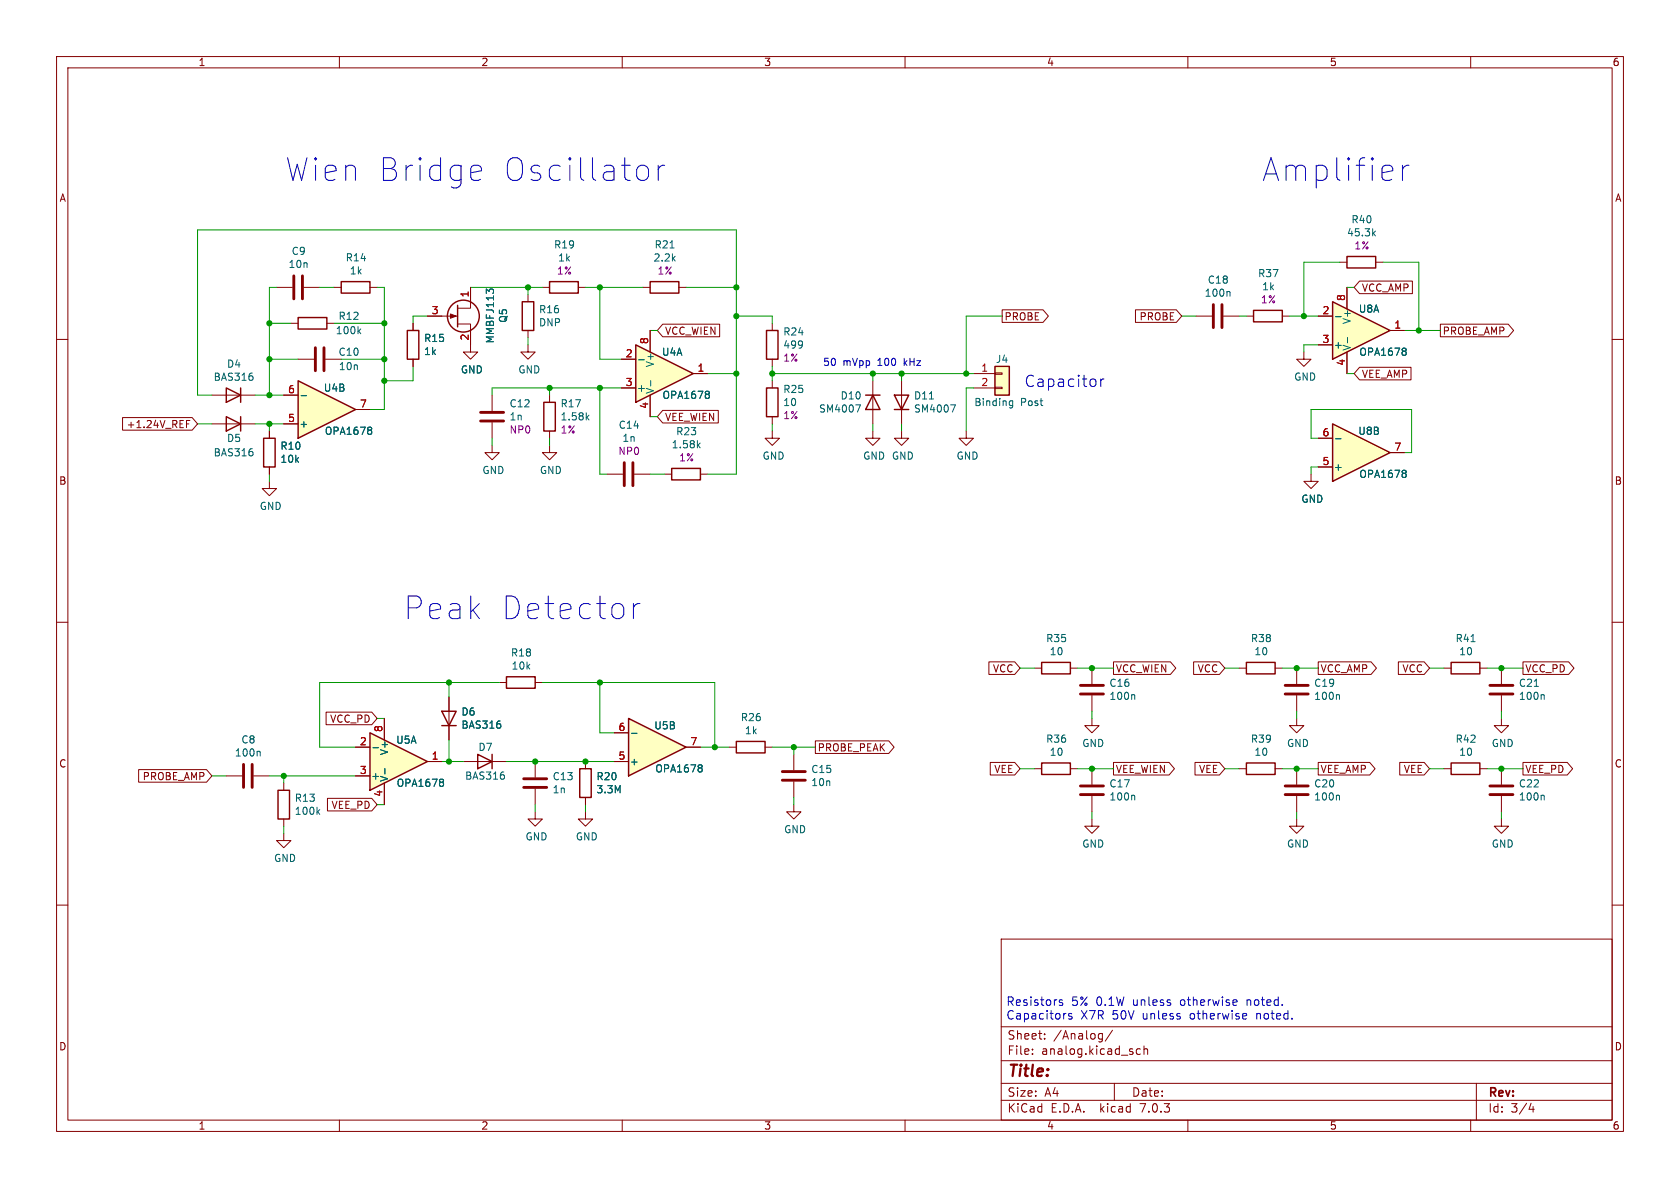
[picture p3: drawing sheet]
<svg xmlns="http://www.w3.org/2000/svg" width="297mm" height="210mm" viewBox="0 0 297 210" stroke-linecap="round" stroke-linejoin="round" font-family="sans-serif">
<g fill="none" stroke="#840000" stroke-width=".18">
<path d="M10 10h277v190h-277zM12 12h273v186h-273zM60 10v2M110 10v2M160 10v2M210 10v2M260 10v2M10 60h2M95.9 50.8h1.3M102.2 50.8h1.3M114.9 58.4v3.8M285 60h2"/>
<path d="M37.5 74.9h7.6M47.6 76.2v1.3M114.9 69.9v3.8M230.5 62.2v1.3h1.3l-1.3 1.3-1.3-1.3h1.3M47.6 85.1v1.3h1.3l-1.3 1.2-1.2-1.2h1.2M47.6 82.6v1.2M107.3 83.8h2.8M112.1 83.8h2.8M117.5 83.8h1.2M123.8 83.8h1.3M10 110h2M182.9 118.1h1.2"/>
<path d="M189.2 118.1h1.3M265.4 118.1v2.8M285 110h2M79.4 123.2v7.6M81.9 134.6h7.6M128.9 132.1h1.3M135.3 132.1h1.2M182.9 135.9h1.2M189.2 135.9h1.3M255.3 135.9h1.2M261.6 135.9h1.3M265.4 127v1.3h1.3l-1.3 1.2-1.2-1.2h1.2"/>
<path d="M265.4 122.9v2.8M10 160h2M285 160h2M177 166h108v32h-108zM60 198v2M110 198v2M160 198v2M177 194.5h108M177 191.5h108M177 187.5h108M177 181.5h108M182.5 186.3v.1"/>
<path d="M182.5 185.5v.1M184.7 183.6v.1M184.7 182.8v.1M194.5 182.7l.4 .1M194.9 182.7v1.2l-.2 .2-.3 .1M194.9 183.6l-.4 .1M196.7 182.1l-1.3 2M197 191.5v3M201.6 185.5l-.4-.1-.3 .3v.4l.1 .2h.6M202.2 185.5l.3-.1 .3 .1 .1 .9M202.2 184.9v1.5M210 198v2"/>
<path d="M260 198v2M261 191.5v6.5M270.7 195l-.4 1.1h.9M271 195.6v1"/>
</g>
<g fill="none" stroke="#840000" stroke-width=".25">
<path d="M97.2 49.8h5v2h-5zM40 73.7l2.5 1.2-2.5 1.3zM42.5 73.7v2.5M46.6 77.5h2v5.1h-2zM118.7 82.8h5.1v2h-5.1zM184.1 117.1h5.1v2h-5.1zM78.1 125.7h2.5l-1.2 2.6zM78.1 128.3h2.5M84.5 133.4l2.5 1.2-2.5 1.3zM87 133.4v2.5M130.2 131.1h5.1v2h-5.1zM184.1 134.9h5.1v2h-5.1z"/>
<path d="M256.5 134.9h5.1v2h-5.1z"/>
</g>
<path d="M44.6 79.9l.1 .1-.1 .5M115 67.3v.9M123.4 78.7l.4 .5M123.8 78.3l-.5 .5M88.4 128l.1 .2-.1 .5M89.1 137l.1 .2-.1 .5M271.2 121.3h.8M272.6 122.8l.4 .2v.6" fill="none" stroke="#006464" stroke-width=".18"/>
<path d="M110.4 81.8v4.1M111.9 81.8v4.1M263.4 122.7h4.1M263.4 121.2h4.1" fill="none" stroke="#840000" stroke-width=".51"/>
<path d="M112.4 61l10.2 5-10.2 5.1z" fill="#ffffc2"/>
<path d="M72 58.4h2v5.1h-2zM114.9 49.8h5.1v2h-5.1zM221.6 54.9h5.1v2h-5.1zM112.4 61l10.2 5-10.2 5.1zM89.5 119.6h5.1v2.1h-5.1z" fill="none" stroke="#840000" stroke-width=".25"/>
<g fill="none" stroke="#840000" stroke-width=".18">
<path d="M73 57.2v1.2M113.7 50.8h1.2M120 50.8h1.3M220.3 55.9h1.3M226.7 55.9h1.3M73 63.5v1.3M109.9 63.5h2.5M109.9 68.6h2.5M122.6 66h2.5M88.3 120.7h1.2M94.6 120.7h1.3M265.4 135.9v2.8"/>
<path d="M265.4 144.8v1.3h1.3l-1.3 1.2-1.2-1.2h1.2M265.4 140.7v2.8"/>
</g>
<path d="M118.5 43.8h.7M119 45.7l.4 .4M119.4 45.3l-.5 .5M112.9 63.6h1M125.2 69.2l.2 .2-.2 .3 .2 .2v.3l-.2 .2M272.6 140.6l.4 .2v.6" fill="none" stroke="#006464" stroke-width=".18"/>
<path d="M263.4 138.9h4.1M263.4 140.5h4.1" fill="none" stroke="#840000" stroke-width=".51"/>
<path d="M52.7 67.3l10.2 5.1-10.2 5.1z" fill="#ffffc2"/>
<path d="M238.1 45.3h5.1v2.1h-5.1zM40 68.6l2.5 1.3-2.5 1.2zM42.5 68.6v2.5M52.7 67.3l10.2 5.1-10.2 5.1zM220.3 117.1h5.1v2h-5.1zM220.3 134.9h5.1v2h-5.1z" fill="none" stroke="#840000" stroke-width=".25"/>
<g fill="none" stroke="#840000" stroke-width=".18">
<path d="M211.5 55.9h2.7M216.3 55.9h2.8M236.9 46.4h1.2M243.2 46.4h1.3M37.5 69.9h7.6M50.2 74.9h2.5M50.2 69.9h2.5M52.7 63.5h2.8M57.5 63.5h2.8M62.9 72.4h2.5M193 118.1v2.8M219.1 118.1h1.2"/>
<path d="M225.4 118.1h1.3M229.2 118.1v2.8M40 137.2h2.8M44.8 137.2h2.8M193 122.9v2.8M193 135.9v2.8M219.1 135.9h1.2M225.4 135.9h1.3M229.2 122.9v2.8M229.2 135.9v2.8M193 144.8v1.3h1.3l-1.3 1.2-1.2-1.2h1.2M193 140.7v2.8"/>
<path d="M229.2 140.7v2.8"/>
</g>
<path d="M217.1 51.5l.4 .2v.7M242.8 41.2l.4 .5M243.2 40.9l-.5 .4M44.6 66.5l.1 .2-.1 .5M53.2 69.9h1M65.5 75.5l.2 .3-.2 .3 .2 .2v.2l-.2 .3M45.6 132.8l.4 .2v.7M200.2 122.8l.4 .2v.6M236.4 122.8l.4 .2v.6M200.2 140.6l.4 .2v.6M236.4 140.6l.4 .2v.6" fill="none" stroke="#006464" stroke-width=".18"/>
<g fill="none" stroke="#840000" stroke-width=".51">
<path d="M214.5 53.8v4.1M216 53.8v4.1M55.8 61.5v4M57.3 61.5v4M43.1 135.1v4.1M44.6 135.1v4.1M191 138.9h4.1M191 122.7h4.1M191 121.2h4.1M227.2 138.9h4.1M227.2 122.7h4.1M227.2 121.2h4.1"/>
<path d="M191 140.5h4.1M227.2 140.5h4.1"/>
</g>
<path d="M235.6 74.9l10.1 5.1-10.1 5.1z" fill="#ffffc2"/>
<path d="M52.7 56.1h5.1v2.1h-5.1zM60.3 49.8h5.1v2h-5.1zM235.6 74.9l10.1 5.1-10.1 5.1z" fill="none" stroke="#840000" stroke-width=".25"/>
<g fill="none" stroke="#840000" stroke-width=".18">
<path d="M48.9 50.8h2.8M51.4 57.2h1.3M53.7 50.8h2.8M57.8 57.2h1.3M59.1 50.8h1.2M65.4 50.8h1.3M238.1 50.8v3.8M233 77.5h2.6M238.1 62.2v3.8M231.8 83.8v1.3h1.2l-1.2 1.3-1.3-1.3h1.3M233 82.6h2.6M245.7 80h2.6"/>
<path d="M193 127v1.3h1.3l-1.3 1.2-1.2-1.2h1.2"/>
</g>
<path d="M63.4 58.5l.4 .5M63.8 58.2l-.5 .4M238.2 59.6v1M236.1 77.6h1M248.4 83.1l.2 .3-.2 .3 .2 .2v.3l-.2 .2" fill="none" stroke="#006464" stroke-width=".18"/>
<path d="M51.9 48.8v4M53.5 48.8v4" fill="none" stroke="#840000" stroke-width=".51"/>
<path d="M235.6 53.3l10.1 5.1-10.1 5.1z" fill="#ffffc2"/>
<g fill="none" stroke="#840000" stroke-width=".25">
<path d="M80.9 54v3.8M235.6 53.3l10.1 5.1-10.1 5.1zM175.9 64.8h2.5v5.1h-2.5zM49.1 139.7h2.1v5.1h-2.1z"/>
<circle cx="81.9" cy="55.9" r="2.82"/>
</g>
<g fill="none" stroke="#840000" stroke-width=".18">
<path d="M75.6 55.9h5.3M80.9 57.3h2.3v3.7M83.2 50.8v3.7h-2.3M233 55.9h2.6M245.7 58.4h2.6M87 78.7v1.3h1.3l-1.3 1.3-1.3-1.3h1.3M87 69.9v2.7M87 74.7v2.8M136.5 76.2v1.3h1.3l-1.3 1.2-1.2-1.2h1.2M172.1 66h3.8M172.1 68.6h3.8M175.9 68.5h1.3v.2h-1.3z"/>
<path d="M175.9 65.9h1.3v.3h-1.3zM233 61h2.6M50.2 138.4v1.3M50.2 147.3v1.3h1.2l-1.2 1.3-1.3-1.3h1.3M50.2 144.8v1.3M229.2 144.8v1.3h1.3l-1.3 1.2-1.2-1.2h1.2"/>
</g>
<path d="M86.5 51.5l-.5-.4v.8M86.5 51.3l.2-.2h.3l.2 .2M236.1 56h1M178.5 71.6l.2 .1 .3-.1M179 70.9v1l-.2 .2h-.3M179 70.9h-.3l-.2 .1M248.4 61.5l.2 .3-.2 .3 .2 .2v.3l-.2 .2M56.2 143.5l.3 .5M56.5 143.1l-.5 .5" fill="none" stroke="#006464" stroke-width=".18"/>
<path d="M79.6 55.5l1 .4-1 .4z" fill="#840000" stroke="#840000" stroke-width=".18"/>
<path d="M85 74.4h4M85 72.9h4" fill="none" stroke="#840000" stroke-width=".51"/>
<path d="M175.9 64.8h2.5v5.1h-2.5z" fill="#ffffc2" stroke="#ffffc2" stroke-width=".18"/>
<path d="M65.4 129.5l10.2 5.1-10.2 5.1z" fill="#ffffc2"/>
<path d="M92.3 53.3h2.1v5.1h-2.1zM135.5 58.4h2v5.1h-2zM135.5 68.6h2v5.1h-2zM158.1 69.9h2.6l-1.3 2.5zM158.1 72.4h2.6M65.4 129.5l10.2 5.1-10.2 5.1z" fill="none" stroke="#840000" stroke-width=".25"/>
<g fill="none" stroke="#840000" stroke-width=".18">
<path d="M93.3 52.1v1.2M93.3 58.4v1.3M136.5 57.2v1.2M136.5 63.5v1.3M136.5 67.3v1.3M136.5 73.7v1.2M159.4 67.3v7.6M170.8 76.2v1.3h1.3l-1.3 1.2-1.3-1.2h1.3M62.9 132.1h2.5M62.9 137.2h2.5M67.9 127v3.8M67.9 138.4v3.8"/>
<path d="M75.6 134.6h2.5"/>
</g>
<path d="M141.8 60.4v.8M141.9 60.8l-.1 .1M164.3 70.5h.7M168.1 71.6h.8l-.5 1.2M65.9 132.2h1M68 135.8v1M78.2 137.7l.2 .3-.2 .3 .2 .2v.3l-.2 .2" fill="none" stroke="#006464" stroke-width=".18"/>
<path d="M111.1 127l10.2 5.1-10.2 5.1z" fill="#ffffc2"/>
<path d="M96.1 71.1h2.1v5.1h-2.1zM153 69.9h2.6M154.3 69.9l1.3 2.5h-2.6zM256.5 117.1h5.1v2h-5.1zM102.5 135.9h2v5.1h-2zM111.1 127l10.2 5.1-10.2 5.1z" fill="none" stroke="#840000" stroke-width=".25"/>
<g fill="none" stroke="#840000" stroke-width=".18">
<path d="M73 57.2v1.2M75.6 55.9h2.5M83.2 58.4v3.8h1.3l-1.3 1.3-1.3-1.3h1.3M83.2 50.8v2.5M114.9 58.4v3.8M117.2 57.3h10v2.2h-10l-1-1.1zM177.2 54.8h7.2l.9 1.1-.9 1.1h-7.2zM200.7 54.8h7.3l.9 1.1-.9 1.1h-7.3zM233 55.9h2.6M238.1 50.8v3.8M240.3 49.7h9.4v2.2h-9.4l-.9-1.1zM245.7 58.4h2.6"/>
<path d="M254.6 57.3h12l1 1.1-1 1.1h-12zM21.7 73.8h12.3l.9 1.1-.9 1.1h-12.3zM33 74.9h.4M33.6 74.3h-.6v1.3M47.6 76.2v1.3M50.2 74.9h2.5M50.2 69.9h2.5M62.9 72.4h2.5M73 63.5v1.3M93.3 61v1.2h1.3l-1.3 1.3-1.2-1.3h1.2M97.2 78.7v1.3h1.2l-1.2 1.3-1.3-1.3h1.3M97.2 69.9v1.2"/>
<path d="M97.2 76.2v1.3M109.9 63.5h2.5M109.9 68.6h2.5M114.9 69.9v3.8M117.2 72.5h9.8v2.3h-9.8l-1-1.1zM122.6 66h2.5M154.3 76.2v1.3h1.3l-1.3 1.2-1.3-1.2h1.3M154.3 67.3v7.6M159.4 76.2v1.3h1.3l-1.3 1.2-1.3-1.2h1.3M233 61h2.6M233 77.5h2.6M238.1 62.2v3.8"/>
<path d="M240.3 64.9h9.1v2.3h-9.1l-.9-1.2zM47.6 82.6v1.2M233 82.6h2.6M245.7 80h2.6M174.8 117h4.6l.9 1.1-.9 1.1h-4.6zM196.8 117h10.1l1 1.1-1 1.1h-10.1zM211 117h4.6l.9 1.1-.9 1.1h-4.6zM233 117h9.4l.9 1.1-.9 1.1h-9.4zM247.2 117h4.6l.9 1.1-.9 1.1h-4.6zM255.3 118.1h1.2M261.6 118.1h1.3M269.2 117h8.1l1 1.1-1 1.1h-8.1z"/>
<path d="M24.5 136h12l1 1.2-1 1.1h-12zM57.6 125.9h8.1l1 1.1-1 1.1h-8.1zM62.9 132.1h2.5M62.9 137.2h2.5M67.9 127v3.8M67.9 138.4v3.8M75.6 134.6h2.5M79.4 123.2v2.5M79.4 128.3v2.5M94.6 134.6v2.8M94.6 139.4v2.8M103.5 134.6v1.3"/>
<path d="M108.6 134.6h2.5M108.6 129.5h2.5M121.3 132.1h2.5M140.3 133.4v2.7M140.3 138.2v2.8M144.1 131h13l1 1.1-1 1.1h-13zM175.1 134.8h4.3l.9 1.1-.9 1.1h-4.3zM196.8 134.8h9.9l.9 1.1-.9 1.1h-9.9zM211.3 134.8h4.3l.9 1.1-.9 1.1h-4.3zM229.2 127v1.3h1.3l-1.3 1.2-1.2-1.2h1.2M233 134.8h9.1l1 1.1-1 1.1h-9.1zM247.5 134.8h4.3l.9 1.1-.9 1.1h-4.3z"/>
<path d="M269.2 134.8h7.9l.9 1.1-.9 1.1h-7.9zM57.9 141.1h7.8l1 1.1-1 1.2h-7.8zM94.6 143.5v1.3h1.3l-1.3 1.3-1.3-1.3h1.3M103.5 143.5v1.3h1.3l-1.3 1.3-1.3-1.3h1.3M103.5 141v1.2M140.3 142.2v1.3h1.3l-1.3 1.3-1.2-1.3h1.2"/>
</g>
<g fill="none" stroke="#006464" stroke-width=".18">
<path d="M86.5 51.5l-.5-.4v.8M86.5 51.3l.2-.2h.3l.2 .2M236.1 56h1M238.2 59.6v1M53.2 69.9h1M65.5 75.5l.2 .3-.2 .3 .2 .2v.2l-.2 .3M103.8 73.8l.3 .4M104.1 73.4l-.5 .5M112.9 63.6h1M115 67.3v.9M125.2 69.2l.2 .2-.2 .3 .2 .2v.3l-.2 .2M151.3 71.6h.8l-.5 1.2"/>
<path d="M236.1 77.6h1M248.4 61.5l.2 .3-.2 .3 .2 .2v.3l-.2 .2M248.4 83.1l.2 .3-.2 .3 .2 .2v.3l-.2 .2M260.1 113.4h.7M65.9 132.2h1M68 135.8v1M78.2 137.7l.2 .3-.2 .3 .2 .2v.3l-.2 .2M88.4 128l.1 .2-.1 .5M111.7 129.6h.9M123.9 135.2l.2 .2-.2 .3 .2 .3v.2l-.2 .3"/>
</g>
<path d="M92.6 139.2h4M92.6 137.7h4M138.3 137.9h4.1M138.3 136.4h4.1" fill="none" stroke="#840000" stroke-width=".51"/>
<g fill="none" stroke="#0000c2" stroke-width=".18">
<path d="M83.8 29.2h.8l.3 .2 .2 .4v.4l-1.9 .4M84.9 31.7l-.3 .2h-.8M112.9 29.4a1.09 1.09 0 0 1 1.7 .6v1.1a1.09 1.09 0 0 1-1.7 .6M116.4 29.2v2.7M117.5 29.2a1.02 1.02 0 0 0-1.1 .8M247.9 29.2v2.7M249.1 29.2a1.02 1.02 0 0 0-1.2 .8M194.6 67v1.3M195.2 67a.51 .51 0 0 0-.6 .4M112 106.7v2.7M113.1 106.7a1.02 1.02 0 0 0-1.1 .8M187.8 176.8l-.3-.1-.2 .2v.3l.5 .1v.4h-.5"/>
<path d="M188.3 179.1h.2M189.5 179.2l-.4-.1-.2 .3 .1 .2 .5 .1v.4h-.6M206.8 177.2l.2 .2-.2 .3M206.8 176.7l.1 .1M208.5 179.6l.2 .3-.2 .2M208.5 179.1l.1 .1M218.2 176.7l.4 .1 .1 .3-.7 .1M218.6 177.7h-.4M219.9 179.1l.4 .1 .1 .3-.7 .1M220.3 180.1h-.4"/>
</g>
<g fill="none" stroke="#009600" stroke-width=".18">
<path d="M47.6 57.2h3.8M48.9 50.8h-1.3v19.1M56.5 50.8h2.6M59.1 57.2h8.8M66.7 50.8h1.2v21.6h-2.5M75.6 55.9h-2.6v1.3M83.2 50.8h12.7M93.3 50.8v1.3M93.3 59.7v1.3M103.5 50.8h10.2M106 50.8v12.7h3.9M114.9 58.4h1.3"/>
<path d="M121.3 50.8h8.9M130.2 55.9h6.3v1.3M177.2 55.9h-6.4v10.1M208.9 55.9h2.6M219.1 55.9h1.2M228 55.9h5M236.9 46.4h-6.4v9.5M238.1 50.8h1.3M244.5 46.4h6.3v12M248.3 58.4h6.3M34.9 74.9h2.6M37.5 69.9h-2.6v-29.3h95.3v43.2h-5.1"/>
<path d="M45.1 74.9h5.1M45.1 69.9h5.1M47.6 74.9v1.3M47.6 63.5h5.1M60.3 63.5h7.6M73 64.8v2.5h-5.1M87 77.5v1.2M97.2 68.6v1.3M97.2 77.5v1.2M106 68.6v15.2h1.3M109.9 68.6h-22.9v1.3M114.9 73.7h1.3"/>
<path d="M125.1 66h5.1M136.5 66h35.6M136.5 64.8v2.5M136.5 74.9v1.3M154.3 66v1.3M154.3 74.9v1.3M159.4 66v1.3M159.4 74.9v1.3M172.1 68.6h-1.3v7.6M233 77.5h-1.2v-5.1h17.8v7.6h-1.3M233 61h-2.5v1.2M238.1 66h1.3"/>
<path d="M47.6 83.8v1.3M114.9 83.8h2.6M233 82.6h-1.2v1.2M180.3 118.1h2.6M190.5 118.1h6.3M216.5 118.1h2.6M226.7 118.1h6.3M252.7 118.1h2.6M262.9 118.1h6.3M37.5 137.2h2.5M47.6 137.2h15.3M50.2 137.2v1.2"/>
<path d="M66.7 127h1.2M78.1 134.6h3.8M79.4 120.7v2.5M79.4 130.8v3.8M88.3 120.7h-31.8v11.4h6.4M89.5 134.6h19.1M95.9 120.7h30.5v11.4M106 120.7v8.8h2.6M123.8 132.1h5.1M136.5 132.1h7.6M140.3 132.1v1.3M180.3 135.9h2.6"/>
<path d="M190.5 135.9h6.3M193 125.7v1.3M216.5 135.9h2.6M226.7 135.9h6.3M229.2 125.7v1.3M252.7 135.9h2.6M262.9 135.9h6.3M265.4 125.7v1.3M50.2 146.1v1.2M66.7 142.2h1.2M94.6 142.2v1.3M103.5 142.2v1.3"/>
<path d="M140.3 141v1.2M193 143.5v1.3M229.2 143.5v1.3M265.4 143.5v1.3"/>
</g>
<g fill="#009600" stroke="#009600" stroke-width=".18">
<circle cx="130.2" cy="55.9" r=".46"/>
<circle cx="130.2" cy="50.8" r=".46"/>
<circle cx="154.3" cy="66" r=".46"/>
<circle cx="159.4" cy="66" r=".46"/>
<circle cx="193" cy="118.1" r=".46"/>
<circle cx="170.8" cy="66" r=".46"/>
<circle cx="130.2" cy="66" r=".46"/>
<circle cx="136.5" cy="66" r=".46"/>
<circle cx="265.4" cy="118.1" r=".46"/>
<circle cx="229.2" cy="118.1" r=".46"/>
<circle cx="229.2" cy="135.9" r=".46"/>
<circle cx="265.4" cy="135.9" r=".46"/>
<circle cx="250.8" cy="58.4" r=".46"/>
<circle cx="230.5" cy="55.9" r=".46"/>
<circle cx="193" cy="135.9" r=".46"/>
<circle cx="140.3" cy="132.1" r=".46"/>
<circle cx="106" cy="50.8" r=".46"/>
<circle cx="126.4" cy="132.1" r=".46"/>
<circle cx="97.2" cy="68.6" r=".46"/>
<circle cx="106" cy="68.6" r=".46"/>
<circle cx="93.3" cy="50.8" r=".46"/>
<circle cx="67.9" cy="57.2" r=".46"/>
<circle cx="47.6" cy="63.5" r=".46"/>
<circle cx="47.6" cy="74.9" r=".46"/>
<circle cx="47.6" cy="69.9" r=".46"/>
<circle cx="67.9" cy="63.5" r=".46"/>
<circle cx="67.9" cy="67.3" r=".46"/>
<circle cx="47.6" cy="57.2" r=".46"/>
<circle cx="103.5" cy="134.6" r=".46"/>
<circle cx="94.6" cy="134.6" r=".46"/>
<circle cx="106" cy="120.7" r=".46"/>
<circle cx="79.4" cy="120.7" r=".46"/>
<circle cx="79.4" cy="134.6" r=".46"/>
<circle cx="50.2" cy="137.2" r=".46"/>
</g>
<g font-size="5.6" fill="#0000c2">
<text x="50.2" y="32.4">Wien Bridge</text>
<text x="88" y="32.4">Oscillator</text>
<text x="222.9" y="32.4">Amplifier</text>
<text x="71.1" y="109.9">Peak</text>
<text x="88" y="109.9">Detector</text>
</g>
<text font-size="2.8" fill="#0000c2" x="181" y="68.6">Capacitor</text>
<text font-size="2.8" fill="#840000" x="178" y="190.8">Title:</text>
<g font-size="2.1" fill="#0000c2">
<text x="177.8" y="177.9">Resistors</text>
<text x="189.3" y="177.9">5% 0.1W</text>
<text x="200.2" y="177.9">unless</text>
<text x="208.6" y="177.9">otherwise</text>
<text x="220.4" y="177.9">noted.</text>
<text x="177.8" y="180.3">Capacitors</text>
<text x="191" y="180.3">X7R</text>
<text x="196.5" y="180.3">50V</text>
<text x="201.9" y="180.3">unless</text>
<text x="210.3" y="180.3">otherwise</text>
<text x="222.1" y="180.3">noted.</text>
</g>
<g font-size="2.1" fill="#840000">
<text x="178" y="183.9">Sheet:</text>
<text x="186.2" y="183.9">/Analog/</text>
<text x="178" y="186.6">File:</text>
<text x="184" y="186.6">analog.kicad_sch</text>
<text x="178" y="196.8">KiCad</text>
<text x="178" y="194">Size:</text>
<text x="184.6" y="194">A4</text>
<text x="185.7" y="196.8">E.D.A.</text>
<text x="194.4" y="196.8">kicad</text>
<text x="200" y="194">Date:</text>
<text x="201.5" y="196.8">7.0.3</text>
<text x="263" y="194.2">Rev:</text>
<text x="263" y="196.8">Id:</text>
<text x="267" y="196.8">3/4</text>
</g>
<g font-size="1.8" fill="#840000">
<text x="35" y="11.8">1</text>
<text x="85" y="11.8">2</text>
<text x="135" y="11.8">3</text>
<text x="185" y="11.8">4</text>
<text x="235" y="11.8">5</text>
<text x="285" y="11.8">6</text>
<text x="10.4" y="35.8">A</text>
<text x="285.4" y="35.8">A</text>
<text x="240.7" y="51.7">VCC_AMP</text>
<text x="117.5" y="59.3">VCC_WIEN</text>
<text x="177.5" y="56.8">PROBE</text>
<text x="201.2" y="56.8">PROBE</text>
<text x="255" y="59.3">PROBE_AMP</text>
<text x="240.7" y="67">VEE_AMP</text>
<text x="22.2" y="75.8">+1.24V_REF</text>
<text x="117.5" y="74.6">VEE_WIEN</text>
<text x="10.3" y="85.8">B</text>
<text x="285.3" y="85.8">B</text>
<text x="175.3" y="119">VCC</text>
<text x="197.2" y="119">VCC_WIEN</text>
<text x="211.5" y="119">VCC</text>
<text x="233.4" y="119">VCC_AMP</text>
<text x="247.7" y="119">VCC</text>
<text x="269.6" y="119">VCC_PD</text>
<text x="58.1" y="127.9">VCC_PD</text>
<text x="10.3" y="135.8">C</text>
<text x="144.5" y="133">PROBE_PEAK</text>
<text x="175.6" y="136.8">VEE</text>
<text x="197.2" y="136.8">VEE_WIEN</text>
<text x="211.8" y="136.8">VEE</text>
<text x="233.4" y="136.8">VEE_AMP</text>
<text x="247.9" y="136.8">VEE</text>
<text x="269.6" y="136.8">VEE_PD</text>
<text x="285.3" y="135.8">C</text>
<text x="25" y="138.1">PROBE_AMP</text>
<text x="58.4" y="143.2">VEE_PD</text>
<text x="10.3" y="185.8">D</text>
<text x="285.3" y="185.8">D</text>
<text x="35" y="199.8">1</text>
<text x="85" y="199.8">2</text>
<text x="135" y="199.8">3</text>
<text x="185" y="199.8">4</text>
<text x="235" y="199.8">5</text>
<text x="285" y="199.8">6</text>
</g>
<g font-size="1.8" fill="#006464">
<text x="238" y="41.9">45.3k</text>
<text x="238.8" y="39.6">R40</text>
<text x="50.9" y="47.5">10n</text>
<text x="51.4" y="45.2">C9</text>
<text x="61" y="46.4">R14</text>
<text x="97.8" y="44.1">R19</text>
<text x="98.5" y="46.4">1k</text>
<text x="115.4" y="46.4">2.2k</text>
<text x="115.6" y="44.1">R21</text>
<text x="61.7" y="48.7">1k</text>
<text x="212.8" y="52.6">100n</text>
<text x="213.4" y="50.3">C18</text>
<text x="222.2" y="49.2">R37</text>
<text x="223" y="51.5">1k</text>
<text x="59.2" y="59.2">100k</text>
<text x="59.7" y="56.7">R12</text>
<text x="89.8" y="57.2" transform="rotate(-90 89.8 57.2)">Q5</text>
<text x="95.1" y="55.5">R16</text>
<text x="95.1" y="57.8">DNP</text>
<text x="138.3" y="59.5">R24</text>
<text x="239" y="57.5" transform="rotate(-90 239 57.5)">V+</text>
<text x="240.1" y="55.4">U8A</text>
<text x="40" y="65.2">D4</text>
<text x="59.7" y="63.1">C10</text>
<text x="59.7" y="65.6">10n</text>
<text x="74.8" y="60.6">R15</text>
<text x="74.8" y="62.9">1k</text>
<text x="87.5" y="60.9" transform="rotate(-90 87.5 60.9)">MMBFJ113</text>
<text x="115.8" y="65.1" transform="rotate(-90 115.8 65.1)">V+</text>
<text x="116.9" y="63.1">U4A</text>
<text x="138.3" y="61.8">499</text>
<text x="175.9" y="64.3">J4</text>
<text x="235.7" y="61.8">+</text>
<text x="239" y="62.1" transform="rotate(-90 239 62.1)">V-</text>
<text x="240.1" y="63.1">OPA1678</text>
<text x="37.6" y="67.5">BAS316</text>
<text x="57.1" y="69.4">U4B</text>
<text x="81.3" y="66.2">GND</text>
<text x="91.5" y="66.2">GND</text>
<text x="112.5" y="69.4">+</text>
<text x="115.8" y="69.7" transform="rotate(-90 115.8 69.7)">V-</text>
<text x="117" y="70.7">OPA1678</text>
<text x="138.3" y="69.6">R25</text>
<text x="138.3" y="71.9">10</text>
<text x="148.4" y="70.8">D10</text>
<text x="161.4" y="70.8">D11</text>
<text x="172.1" y="71.9">Binding</text>
<text x="180.3" y="71.9">Post</text>
<text x="228.6" y="67.4">GND</text>
<text x="52.8" y="75.8">+</text>
<text x="57.3" y="77">OPA1678</text>
<text x="89.9" y="72.2">C12</text>
<text x="89.9" y="74.5">1n</text>
<text x="98.9" y="72.2">R17</text>
<text x="98.9" y="74.5">1.58k</text>
<text x="109.2" y="76">C14</text>
<text x="119.4" y="77.1">R23</text>
<text x="144.6" y="73.1">SM4007</text>
<text x="161.4" y="73.1">SM4007</text>
<text x="240" y="77">U8B</text>
<text x="37.6" y="80.8">BAS316</text>
<text x="40" y="78.3">D5</text>
<text x="49.4" y="79.7">R10</text>
<text x="49.4" y="82">10k</text>
<text x="85.1" y="84">GND</text>
<text x="95.3" y="84">GND</text>
<text x="109.9" y="78.3">1n</text>
<text x="118.6" y="79.4">1.58k</text>
<text x="134.7" y="81.4">GND</text>
<text x="152.4" y="81.4">GND GND</text>
<text x="168.9" y="81.4">GND</text>
<text x="235.7" y="83.4">+</text>
<text x="229.9" y="89">GND</text>
<text x="240.1" y="84.6">OPA1678</text>
<text x="45.8" y="90.3">GND</text>
<text x="184.8" y="113.7">R35</text>
<text x="221" y="113.7">R38</text>
<text x="257.2" y="113.7">R41</text>
<text x="90.2" y="116.2">R18</text>
<text x="90.3" y="118.5">10k</text>
<text x="185.4" y="116">10</text>
<text x="221.6" y="116">10</text>
<text x="257.8" y="116">10</text>
<text x="196" y="121.6">C16</text>
<text x="196" y="123.9">100n</text>
<text x="232.2" y="121.6">C19</text>
<text x="232.2" y="123.9">100n</text>
<text x="268.4" y="121.6">C21</text>
<text x="268.4" y="123.9">100n</text>
<text x="42.5" y="131.6">C8</text>
<text x="69.9" y="131.6">U5A</text>
<text x="81.4" y="126.7">D6</text>
<text x="81.4" y="129">BAS316</text>
<text x="115.5" y="129.1">U5B</text>
<text x="130.8" y="127.6">R26</text>
<text x="131.5" y="130">1k</text>
<text x="184.8" y="131.5">R36</text>
<text x="221" y="131.5">R39</text>
<text x="257.2" y="131.5">R42</text>
<text x="41.4" y="133.9">100n</text>
<text x="65.5" y="138">+</text>
<text x="68.8" y="133.7" transform="rotate(-90 68.8 133.7)">V+</text>
<text x="82.1" y="138">BAS316</text>
<text x="84.4" y="132.9">D7</text>
<text x="111.3" y="135.4">+</text>
<text x="115.7" y="136.7">OPA1678</text>
<text x="143.3" y="136.8">C15</text>
<text x="185.4" y="133.8">10</text>
<text x="191.2" y="132.2">GND</text>
<text x="221.6" y="133.8">10</text>
<text x="227.4" y="132.2">GND</text>
<text x="257.8" y="133.8">10</text>
<text x="263.6" y="132.2">GND</text>
<text x="52" y="141.9">R13</text>
<text x="68.8" y="138.3" transform="rotate(-90 68.8 138.3)">V-</text>
<text x="70" y="139.3">OPA1678</text>
<text x="97.5" y="138.1">C13</text>
<text x="97.5" y="140.4">1n</text>
<text x="105.3" y="138.1">R20</text>
<text x="105.3" y="140.4">3.3M</text>
<text x="143.3" y="139.1">10n</text>
<text x="196" y="139.4">C17</text>
<text x="196" y="141.7">100n</text>
<text x="232.2" y="139.4">C20</text>
<text x="232.2" y="141.7">100n</text>
<text x="268.4" y="139.4">C22</text>
<text x="268.4" y="141.7">100n</text>
<text x="52" y="144.2">100k</text>
<text x="92.7" y="148.7">GND</text>
<text x="101.6" y="148.7">GND</text>
<text x="138.5" y="147.5">GND</text>
<text x="191.2" y="150">GND</text>
<text x="227.4" y="150">GND</text>
<text x="263.6" y="150">GND</text>
<text x="48.3" y="152.5">GND</text>
</g>
<g font-size="1.8" fill="#840084">
<text x="239.3" y="44.3">1%</text>
<text x="98.3" y="48.7">1%</text>
<text x="116.1" y="48.7">1%</text>
<text x="222.8" y="53.8">1%</text>
<text x="138.3" y="64.1">1%</text>
<text x="89.9" y="76.8">NP0</text>
<text x="98.9" y="76.8">1%</text>
<text x="138.3" y="74.3">1%</text>
<text x="109.2" y="80.6">NP0</text>
<text x="119.9" y="81.7">1%</text>
</g>
<g font-size="1.8" fill="#a90000">
<text x="82.9" y="52.7" transform="rotate(-90 82.9 52.7)">1</text>
<text x="237.9" y="53.4" transform="rotate(-90 237.9 53.4)">8</text>
<text x="76.2" y="55.6">3</text>
<text x="233.6" y="55.6">2</text>
<text x="246.3" y="58.2">1</text>
<text x="82.9" y="60.4" transform="rotate(-90 82.9 60.4)">2</text>
<text x="110.5" y="63.2">2</text>
<text x="114.7" y="61" transform="rotate(-90 114.7 61)">8</text>
<text x="123.2" y="65.8">1</text>
<text x="173.3" y="65.8">1</text>
<text x="233.6" y="60.7">3</text>
<text x="237.9" y="64.8" transform="rotate(-90 237.9 64.8)">4</text>
<text x="50.8" y="69.6">6</text>
<text x="110.5" y="68.3">3</text>
<text x="173.3" y="68.3">2</text>
<text x="50.8" y="74.7">5</text>
<text x="63.5" y="72.1">7</text>
<text x="114.7" y="72.4" transform="rotate(-90 114.7 72.4)">4</text>
<text x="233.6" y="77.2">6</text>
<text x="233.6" y="82.3">5</text>
<text x="246.3" y="79.8">7</text>
<text x="63.5" y="131.8">2</text>
<text x="67.7" y="129.6" transform="rotate(-90 67.7 129.6)">8</text>
<text x="109.2" y="129.3">6</text>
<text x="121.9" y="131.8">7</text>
<text x="63.5" y="136.9">3</text>
<text x="76.2" y="134.4">1</text>
<text x="109.2" y="134.4">5</text>
<text x="67.7" y="141" transform="rotate(-90 67.7 141)">4</text>
</g>
<g font-size="1.8" fill="#0000c2">
<text x="145.4" y="64.8">50</text>
<text x="148.9" y="64.8">mVpp</text>
<text x="155.1" y="64.8">100</text>
<text x="159.8" y="64.8">kHz</text>
</g>
</svg>
